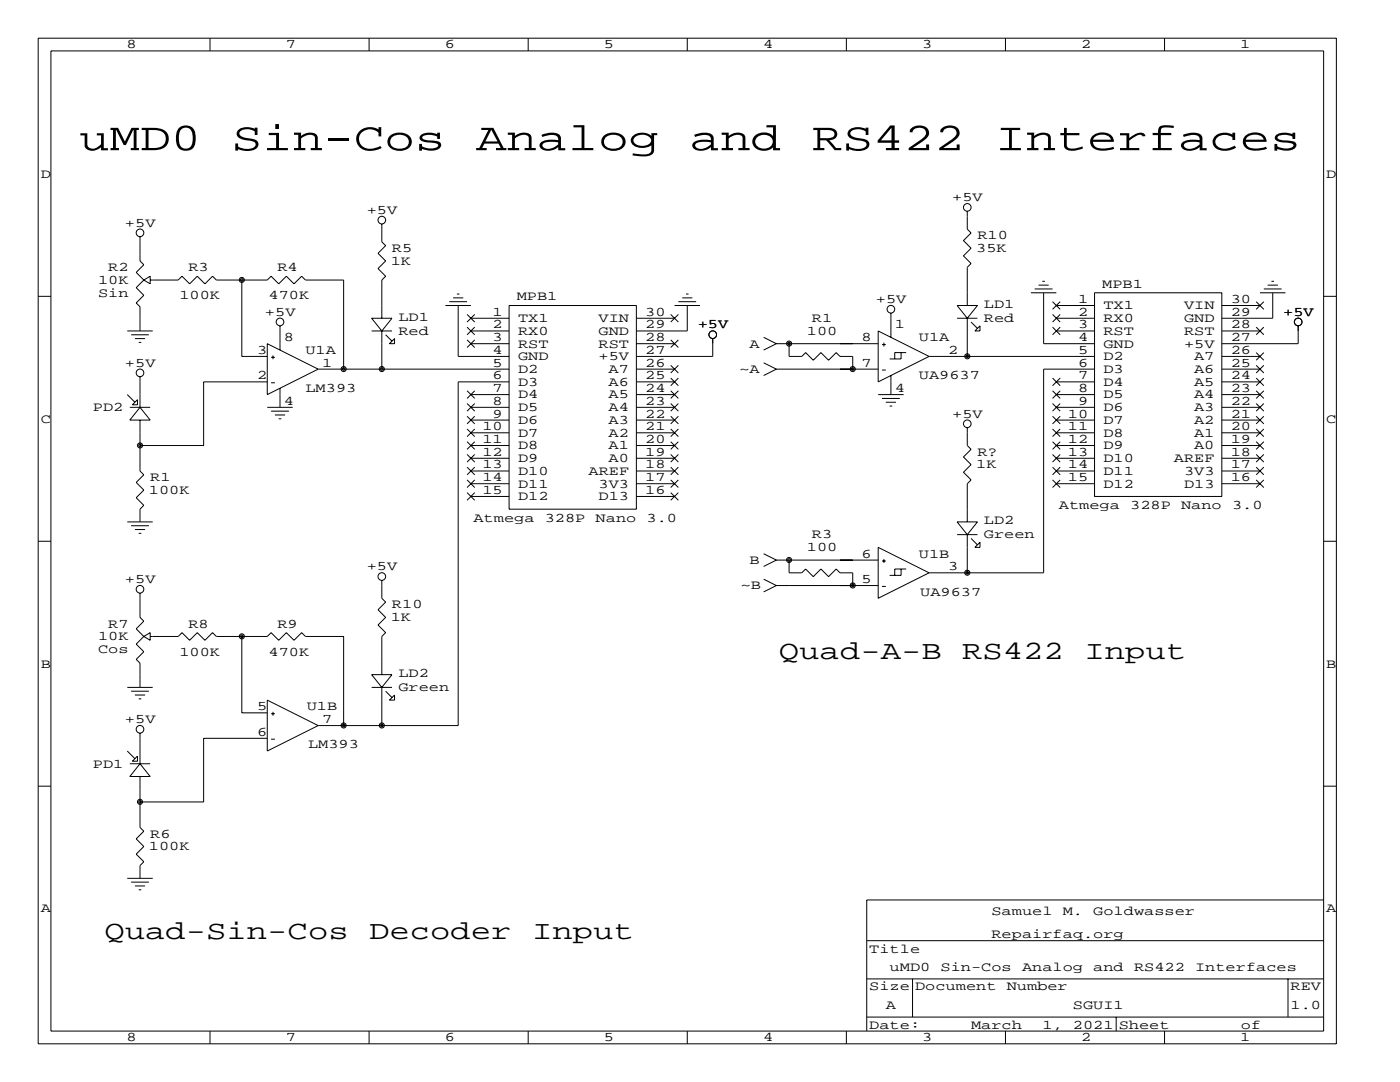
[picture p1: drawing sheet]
<svg xmlns="http://www.w3.org/2000/svg" width="279mm" height="216mm" viewBox="0 0 279 216" stroke-linecap="round" stroke-linejoin="round" font-family="sans-serif">
<g fill="none" stroke="#000" stroke-width=".2">
<path d="M7.6 7.6h259.1v200.7h-259.1zM10.2 10.2h254v195.5h-254zM41.9 7.6v2.6M73.7 7.6v2.6M105.4 7.6v2.6M137.2 7.6v2.6M168.9 7.6v2.6M200.7 7.6v2.6M232.4 7.6v2.6M7.6 59.1h2.6M27.9 47.2v4.9l.8 .7-1.5 1.6 1.5 1.5M28.7 55.9l-1.5 1.5 1.5 1.5-1.5 1.6 .7 .7v4.8"/>
<path d="M28.7 55.9l1.3-.8v1.5zM30 55.9h5.6l.7-.8 1.5 1.5 1.6-1.5 1.5 1.5 1.5-1.5 .8 .8h10.1l.8-.8 1.5 1.5 1.5-1.5 1.6 1.5 1.5-1.5 .8 .8h7.6v17.8M48.3 55.9v15.2h5M76.2 44.7v3.6l.8 .7-1.6 1.5 1.6 1.6-1.6 1.5 1.6 1.5-.8 .8v7.6M90.4 59.4h2.1M91.2 58.7h.5M136.1 59.4h2.1M136.9 58.7h.5M193 42.2v3.5l.8 .8-1.5 1.5 1.5 1.5-1.5 1.6 1.5 1.5-.8 .7v7.7M205.7 58.4h5.1M206.5 57.7h3.6M207.3 56.9h2"/>
<path d="M208 56.1h.5M208.3 58.4v10.2h10.1M218.4 58.4h25.4v40.7h-25.4zM251.5 58.4h5M252.2 57.7h3.6M253 56.9h2M253.7 56.1h.6M254 58.4v5.1h-10.2M264.2 59.1h2.5M25.4 66h5.1M25.4 78.7l1.5 1.6M26.2 66.8h3.5"/>
<path d="M26.9 67.6h2.1M27.4 79.8v1h-1zM27.7 68.3h.5M27.9 75.2v6.1M53.3 68.6l10.2 5.1-10.2 5zM53.3 76.2h-12.7v12.7h-12.7M54.1 71.3h.8M54.1 76.4h.8M54.5 70.9v.8M55.9 65v4.8M55.9 77.5v3.8M63.5 73.7h38.1"/>
<path d="M74.2 66h4M74.2 63.5h4l-2 2.5zM76.2 66v7.7M77 66.8l1.2 1.3M78.7 67.6v1h-1zM88.9 61h5.1M89.7 60.2h3.5M91.4 61v10.1h10.2M93.2 65.3l1.5 1.5M93.2 62.7l1.5 1.6M93.2 67.8l1.5 1.5M93.2 78l1.5 1.5"/>
<path d="M94 66h7.6M94 63.5h7.6M94 68.6h7.6M94 78.7h7.6M94.7 62.7l-1.5 1.6M94.7 65.3l-1.5 1.5M94.7 67.8l-1.5 1.5M94.7 78l-1.5 1.5M101.6 61h25.4v40.6h-25.4zM101.6 76.2h-10.2v68.6h-27.9M127 63.5h7.6M127 68.6h7.6"/>
<path d="M127 73.7h7.6M127 78.7h7.6M127 76.2h7.6M133.9 78l1.5 1.5M133.9 75.4l1.5 1.6M133.9 72.9l1.5 1.5M133.9 67.8l1.5 1.5M133.9 62.7l1.5 1.6M134.6 61h5.1M135.4 60.2h3.5M135.4 78l-1.5 1.5M135.4 75.4l-1.5 1.6"/>
<path d="M135.4 72.9l-1.5 1.5M135.4 67.8l-1.5 1.5M135.4 62.7l-1.5 1.6M137.2 61v5h-10.2M142.2 67.6v3.5h-15.2M152.4 72.4l2.5 1.3M152.4 67.3l2.5 1.3M154.9 68.6h20.4M154.9 73.7l-2.5 1.2M154.9 73.7h20.4M154.9 68.6l-2.5 1.2M157.5 68.6h.1"/>
<path d="M157.5 68.6v2.5h2.5l.8-.7 1.5 1.5 1.5-1.5 1.6 1.5 1.5-1.5 .7 .7h2.6v2.6M170.2 73.7h.1M175.3 66l10.1 5.1-10.1 5.1zM175.3 78.7h5M176 68.8h.8M176 73.8h.8M176 79.5h3.6M176.4 68.4v.7M177.8 62.5v4.8M177.8 74.9v3.8M179.8 70.4v1.2h-2.3M180.8 70.4h-2.2v1.2"/>
<path d="M185.4 71.1h33M191 61h4.1l-2.1 2.5zM191 63.5h4.1M193 71.1h.1M193 63.5v7.6M193.8 64.3l1.3 1.2M194.6 66l1-1v1zM210.1 60.2l1.5 1.5M210.1 62.7l1.5 1.6M210.1 65.3l1.5 1.5M210.1 75.4l1.5 1.6M210.1 78l1.5 1.5"/>
<path d="M210.8 66h7.6M210.8 61h7.6M210.8 63.5h7.6M210.8 78.7h7.6M210.8 76.2h7.6M211.6 78l-1.5 1.5M211.6 60.2l-1.5 1.5M211.6 62.7l-1.5 1.6M211.6 65.3l-1.5 1.5M211.6 75.4l-1.5 1.6M218.4 73.7h-10.1v40.6h-22.9M243.8 66h7.7"/>
<path d="M243.8 61h7.7M243.8 73.7h7.7M243.8 78.7h7.7M243.8 71.1h7.7M243.8 76.2h7.7M250.7 78l1.5 1.5M250.7 75.4l1.5 1.6M250.7 72.9l1.5 1.5M250.7 70.4l1.5 1.5M250.7 60.2l1.5 1.5M250.7 65.3l1.5 1.5M252.2 78l-1.5 1.5"/>
<path d="M252.2 75.4l-1.5 1.6M252.2 72.9l-1.5 1.5M252.2 70.4l-1.5 1.5M252.2 60.2l-1.5 1.5M252.2 65.3l-1.5 1.5M259.1 65v3.6h-15.3M25.9 81.3h4.1M27.9 83.8v10.2l.8 .7-1.5 1.6 1.5 1.5-1.5 1.5 1.5 1.5-.8 .8v2.5M27.9 81.3l2.1 2.5h-4.1zM53.3 81.3h5.1M54.1 82h3.6M54.9 82.8h2"/>
<path d="M55.6 83.6h.5M93.2 80.5l1.5 1.5M93.2 83.1l1.5 1.5M93.2 85.6l1.5 1.5M93.2 88.1l1.5 1.6M93.2 90.7l1.5 1.5M93.2 93.2l1.5 1.5M93.2 95.8l1.5 1.5M93.2 98.3l1.5 1.5M94 99.1h7.6M94 81.3h7.6M94 83.8h7.6"/>
<path d="M94 86.4h7.6M94 88.9h7.6M94 91.4h7.6M94 94h7.6M94 96.5h7.6M94.7 80.5l-1.5 1.5M94.7 83.1l-1.5 1.5M94.7 85.6l-1.5 1.5M94.7 88.1l-1.5 1.6M94.7 90.7l-1.5 1.5M94.7 93.2l-1.5 1.5M94.7 95.8l-1.5 1.5"/>
<path d="M94.7 98.3l-1.5 1.5M127 99.1h7.6M127 81.3h7.6M127 83.8h7.6M127 86.4h7.6M127 88.9h7.6M127 91.4h7.6M127 94h7.6M127 96.5h7.6M133.9 98.3l1.5 1.5M133.9 95.8l1.5 1.5M133.9 93.2l1.5 1.5"/>
<path d="M133.9 90.7l1.5 1.5M133.9 88.1l1.5 1.6M133.9 85.6l1.5 1.5M133.9 83.1l1.5 1.5M133.9 80.5l1.5 1.5M135.4 98.3l-1.5 1.5M135.4 95.8l-1.5 1.5M135.4 93.2l-1.5 1.5M135.4 90.7l-1.5 1.5M135.4 88.1l-1.5 1.6M135.4 85.6l-1.5 1.5M135.4 83.1l-1.5 1.5"/>
<path d="M135.4 80.5l-1.5 1.5M176.8 80.3h2M177.5 81h.6M193 85.3v3.6l.8 .8-1.5 1.5 1.5 1.5-1.5 1.5 1.5 1.6-.8 .7v7.6M210.1 80.5l1.5 1.5M210.1 83.1l1.5 1.5M210.1 85.6l1.5 1.5M210.1 88.1l1.5 1.6M210.1 90.7l1.5 1.5M210.1 93.2l1.5 1.5M210.1 95.8l1.5 1.5M210.8 81.3h7.6"/>
<path d="M210.8 83.8h7.6M210.8 86.4h7.6M210.8 88.9h7.6M210.8 91.4h7.6M210.8 94h7.6M210.8 96.5h7.6M211.6 80.5l-1.5 1.5M211.6 83.1l-1.5 1.5M211.6 85.6l-1.5 1.5M211.6 88.1l-1.5 1.6M211.6 90.7l-1.5 1.5M211.6 93.2l-1.5 1.5"/>
<path d="M211.6 95.8l-1.5 1.5M243.8 81.3h7.7M243.8 83.8h7.7M243.8 86.4h7.7M243.8 88.9h7.7M243.8 91.4h7.7M243.8 94h7.7M243.8 96.5h7.7M250.7 95.8l1.5 1.5M250.7 93.2l1.5 1.5M250.7 90.7l1.5 1.5M250.7 88.1l1.5 1.6"/>
<path d="M250.7 85.6l1.5 1.5M250.7 83.1l1.5 1.5M250.7 80.5l1.5 1.5M252.2 95.8l-1.5 1.5M252.2 93.2l-1.5 1.5M252.2 90.7l-1.5 1.5M252.2 88.1l-1.5 1.6M252.2 85.6l-1.5 1.5M252.2 83.1l-1.5 1.5M252.2 80.5l-1.5 1.5M7.6 108h2.6M25.4 104.1h5.1"/>
<path d="M26.2 104.9h3.5M26.9 105.7h2.1M27.7 106.4h.5M27.9 118.4v4.8l.8 .8-1.5 1.5 1.5 1.5M76.2 115.8v3.6l.8 .7-1.6 1.6 1.6 1.5-1.6 1.5 1.6 1.5-.8 .8v7.6M152.4 115.6l2.5 1.2M152.4 110.5l2.5 1.3M154.9 116.8l-2.5 1.3M154.9 116.8h20.4M154.9 111.8l-2.5 1.2M154.9 111.8h20.4M157.5 111.8v2.5h2.5l.8-.8 1.5 1.6 1.5-1.6 1.6 1.6 1.5-1.6 .7 .8h2.6v2.5"/>
<path d="M175.3 109.2l10.1 5.1-10.1 5.1zM176 111.9h.8M176 117h.8M176.4 111.6v.7M179.8 113.5v1.3h-2.3M180.8 113.5h-2.2v1.3M191 104.1h4.1l-2.1 2.6zM191 106.7h4.1M193 114.3h.1M193 106.7v7.6M193.8 107.4l1.3 1.3M195.6 108.2v1h-1z"/>
<path d="M264.2 108h2.5M25.4 137.2h5.1M26.2 137.9h3.5M26.9 138.7h2.1M27.7 139.4h.5M28.7 127l-1.5 1.5 1.5 1.5-1.5 1.6 .7 .7v4.9M28.7 127l1.3-.8v1.6zM30 127h5.6l.7-.8 1.5 1.6 1.6-1.6 1.5 1.6 1.5-1.6 .8 .8h10.1l.8-.8 1.5 1.6 1.5-1.6 1.6 1.6 1.5-1.6 .8 .8h7.6v17.8M48.3 127v15.2h5M53.3 139.7l10.2 5.1-10.2 5.1zM74.2 134.6h4l-2 2.6zM74.2 137.2h4"/>
<path d="M76.2 137.2v7.6M77 137.9l1.2 1.3M78.7 138.7v1h-1zM7.6 156.9h2.6M25.4 149.9l1.5 1.5M25.9 152.4h4.1M27.4 150.9v1h-1zM27.9 146.3v6.1M27.9 154.9v10.2l.8 .8-1.5 1.5 1.5 1.5-1.5 1.5 1.5 1.6-.8 .7v2.6M27.9 152.4l2.1 2.5h-4.1zM53.3 147.3h-12.7v12.7h-12.7M54.1 142.4h.8"/>
<path d="M54.1 147.5h.8M54.5 142v.8M264.2 156.9h2.5M25.4 175.3h5.1M26.2 176h3.5M26.9 176.8h2.1M27.7 177.5h.5M264.2 179.6h-91.2v26.1M173 195.3h91.2M173 187.7h91.2M182.1 195.3v7.6M257 195.3v7.6"/>
<path d="M41.9 205.7v2.6M73.7 205.7v2.6M105.4 205.7v2.6M137.2 205.7v2.6M168.9 205.7v2.6M173 202.9h91.2M200.7 205.7v2.6M222.8 202.9v2.8M232.4 205.7v2.6"/>
<circle cx="27.9" cy="46.5" r=".76"/>
<circle cx="48.3" cy="55.9" r=".51"/>
<circle cx="48.3" cy="55.9" r=".25"/>
<circle cx="76.2" cy="43.9" r=".76"/>
<circle cx="193" cy="41.4" r=".76"/>
<circle cx="27.9" cy="74.4" r=".76"/>
<circle cx="55.9" cy="64.2" r=".76"/>
<circle cx="68.6" cy="73.6" r=".51"/>
<circle cx="68.6" cy="73.6" r=".25"/>
<circle cx="76.2" cy="73.6" r=".51"/>
<circle cx="76.2" cy="73.6" r=".25"/>
<circle cx="142.2" cy="66.8" r=".76"/>
<circle cx="157.5" cy="68.6" r=".51"/>
<circle cx="157.5" cy="68.6" r=".25"/>
<circle cx="170.2" cy="73.6" r=".51"/>
<circle cx="170.2" cy="73.6" r=".25"/>
<circle cx="177.8" cy="61.7" r=".76"/>
<circle cx="193" cy="71.1" r=".51"/>
<circle cx="193" cy="71.1" r=".25"/>
<circle cx="259.1" cy="64.2" r=".76"/>
<circle cx="27.9" cy="88.9" r=".51"/>
<circle cx="27.9" cy="88.9" r=".25"/>
<circle cx="193" cy="84.6" r=".76"/>
<circle cx="27.9" cy="117.6" r=".76"/>
<circle cx="76.2" cy="115" r=".76"/>
<circle cx="157.5" cy="111.7" r=".51"/>
<circle cx="157.5" cy="111.7" r=".25"/>
<circle cx="170.2" cy="116.8" r=".51"/>
<circle cx="170.2" cy="116.8" r=".25"/>
<circle cx="193" cy="114.3" r=".51"/>
<circle cx="193" cy="114.3" r=".25"/>
<circle cx="48.3" cy="127" r=".51"/>
<circle cx="48.3" cy="127" r=".25"/>
<circle cx="27.9" cy="160" r=".51"/>
<circle cx="27.9" cy="145.5" r=".76"/>
<circle cx="27.9" cy="160" r=".25"/>
<circle cx="68.6" cy="144.8" r=".51"/>
<circle cx="68.6" cy="144.8" r=".25"/>
<circle cx="76.2" cy="144.8" r=".51"/>
<circle cx="76.2" cy="144.8" r=".25"/>
</g>
<g font-size="7.9">
<text x="15.7" y="30">uMD0</text>
<text x="46.2" y="30">Sin-Cos</text>
<text x="95" y="30">Analog</text>
<text x="137.7" y="30">and</text>
<text x="162.1" y="30">RS422</text>
<text x="198.6" y="30">Interfaces</text>
</g>
<g font-size="5.3">
<text x="155.4" y="131.6">Quad-A-B</text>
<text x="192" y="131.6">RS422</text>
<text x="216.4" y="131.6">Input</text>
<text x="20.8" y="187.5">Quad-Sin-Cos</text>
<text x="73.7" y="187.5">Decoder</text>
<text x="106.2" y="187.5">Input</text>
</g>
<g font-size="2.6">
<text x="25.3" y="9.7">8</text>
<text x="57" y="9.7">7</text>
<text x="88.8" y="9.7">6</text>
<text x="120.5" y="9.7">5</text>
<text x="152.3" y="9.7">4</text>
<text x="184" y="9.7">3</text>
<text x="215.8" y="9.7">2</text>
<text x="247.5" y="9.7">1</text>
<text x="8.1" y="35.5">D</text>
<text x="264.7" y="35.5">D</text>
<text x="190" y="40.1">+5V</text>
<text x="24.9" y="45.2">+5V</text>
<text x="73.2" y="42.7">+5V</text>
<text x="195.1" y="47.8">R10</text>
<text x="78" y="52.8">1K</text>
<text x="78.2" y="50.3">R5</text>
<text x="194.8" y="50.3">35K</text>
<text x="19.6" y="56.6">10K</text>
<text x="19.6" y="59.2">Sin</text>
<text x="21.6" y="54.1">R2</text>
<text x="35.8" y="59.7">100K</text>
<text x="37.6" y="54.1">R3</text>
<text x="53.6" y="59.7">470K</text>
<text x="55.4" y="54.1">R4</text>
<text x="103.1" y="59.9">MPB1</text>
<text x="220" y="57.4">MPB1</text>
<text x="52.9" y="63">+5V</text>
<text x="79.5" y="64">LD1</text>
<text x="98.3" y="63">1</text>
<text x="98.3" y="65.5">2</text>
<text x="103.4" y="64.3">TX1</text>
<text x="119.5" y="64.3">VIN</text>
<text x="128.8" y="65.5">29</text>
<text x="128.8" y="63">30</text>
<text x="139.2" y="65.5">+5V</text>
<text x="162.1" y="64.3">R1</text>
<text x="174.8" y="60.5">+5V</text>
<text x="178.6" y="65.5">1</text>
<text x="196.3" y="61.5">LD1</text>
<text x="196.3" y="64.3">Red</text>
<text x="215.1" y="60.5">1</text>
<text x="215.1" y="63">2</text>
<text x="215.1" y="65.5">3</text>
<text x="220.2" y="61.7">TX1</text>
<text x="220.2" y="64.3">RX0</text>
<text x="236.3" y="64.3">GND</text>
<text x="236.3" y="61.7">VIN</text>
<text x="245.6" y="65.5">28</text>
<text x="245.6" y="63">29</text>
<text x="245.6" y="60.5">30</text>
<text x="256.1" y="63">+5V</text>
<text x="51.3" y="70.6">3</text>
<text x="56.6" y="68.1">8</text>
<text x="61" y="70.6">U1A</text>
<text x="79.5" y="66.8">Red</text>
<text x="98.3" y="68.1">3</text>
<text x="98.3" y="70.6">4</text>
<text x="103.4" y="66.8">RX0</text>
<text x="103.4" y="69.3">RST</text>
<text x="103.4" y="71.9">GND</text>
<text x="119.5" y="71.9">+5V</text>
<text x="119.5" y="69.3">RST</text>
<text x="119.5" y="66.8">GND</text>
<text x="128.8" y="70.6">27</text>
<text x="128.8" y="68.1">28</text>
<text x="149.6" y="69.3">A</text>
<text x="161" y="66.8">100</text>
<text x="172" y="68.1">8</text>
<text x="183.4" y="68.1">U1A</text>
<text x="189.2" y="70.6">2</text>
<text x="215.1" y="68.1">4</text>
<text x="215.1" y="70.6">5</text>
<text x="220.2" y="66.8">RST</text>
<text x="220.2" y="69.3">GND</text>
<text x="220.2" y="71.9">D2</text>
<text x="236.3" y="69.3">+5V</text>
<text x="236.3" y="66.8">RST</text>
<text x="238.3" y="71.9">A7</text>
<text x="245.6" y="70.6">26</text>
<text x="245.6" y="68.1">27</text>
<text x="24.9" y="73.2">+5V</text>
<text x="51.3" y="75.7">2</text>
<text x="64.3" y="73.2">1</text>
<text x="98.3" y="73.2">5</text>
<text x="98.3" y="75.7">6</text>
<text x="103.4" y="74.4">D2</text>
<text x="103.4" y="77">D3</text>
<text x="121.5" y="77">A6</text>
<text x="121.5" y="74.4">A7</text>
<text x="128.8" y="75.7">25</text>
<text x="128.8" y="73.2">26</text>
<text x="147.6" y="74.4">~A</text>
<text x="172" y="73.2">7</text>
<text x="183.4" y="75.7">UA9637</text>
<text x="215.1" y="73.2">6</text>
<text x="215.1" y="75.7">7</text>
<text x="220.2" y="74.4">D3</text>
<text x="220.2" y="77">D4</text>
<text x="238.3" y="77">A5</text>
<text x="238.3" y="74.4">A6</text>
<text x="245.6" y="75.7">24</text>
<text x="245.6" y="73.2">25</text>
<text x="18.5" y="82">PD2</text>
<text x="56.6" y="80.8">4</text>
<text x="61" y="78.2">LM393</text>
<text x="98.3" y="78.2">7</text>
<text x="98.3" y="80.8">8</text>
<text x="98.3" y="83.3">9</text>
<text x="103.4" y="79.5">D4</text>
<text x="103.4" y="82">D5</text>
<text x="121.5" y="82">A4</text>
<text x="121.5" y="79.5">A5</text>
<text x="128.8" y="83.3">22</text>
<text x="128.8" y="80.8">23</text>
<text x="128.8" y="78.2">24</text>
<text x="178.6" y="78.2">4</text>
<text x="190" y="83.3">+5V</text>
<text x="213.1" y="83.3">10</text>
<text x="215.1" y="78.2">8</text>
<text x="215.1" y="80.8">9</text>
<text x="220.2" y="79.5">D5</text>
<text x="220.2" y="82">D6</text>
<text x="238.3" y="82">A3</text>
<text x="238.3" y="79.5">A4</text>
<text x="245.6" y="83.3">21</text>
<text x="245.6" y="80.8">22</text>
<text x="245.6" y="78.2">23</text>
<text x="8.1" y="84.3">C</text>
<text x="96.3" y="85.9">10</text>
<text x="96.3" y="88.4">11</text>
<text x="103.4" y="84.6">D6</text>
<text x="103.4" y="87.1">D7</text>
<text x="103.4" y="89.7">D8</text>
<text x="121.5" y="89.7">A1</text>
<text x="121.5" y="87.1">A2</text>
<text x="121.5" y="84.6">A3</text>
<text x="128.8" y="88.4">20</text>
<text x="128.8" y="85.9">21</text>
<text x="213.1" y="85.9">11</text>
<text x="213.1" y="88.4">12</text>
<text x="220.2" y="84.6">D7</text>
<text x="220.2" y="87.1">D8</text>
<text x="220.2" y="89.7">D9</text>
<text x="238.3" y="89.7">A0</text>
<text x="238.3" y="87.1">A1</text>
<text x="238.3" y="84.6">A2</text>
<text x="245.6" y="88.4">19</text>
<text x="245.6" y="85.9">20</text>
<text x="264.7" y="84.3">C</text>
<text x="96.3" y="90.9">12</text>
<text x="96.3" y="93.5">13</text>
<text x="103.4" y="92.2">D9</text>
<text x="103.4" y="94.7">D10</text>
<text x="117.4" y="94.7">AREF</text>
<text x="121.5" y="92.2">A0</text>
<text x="128.8" y="93.5">18</text>
<text x="128.8" y="90.9">19</text>
<text x="194.8" y="93.5">1K</text>
<text x="195.1" y="90.9">R?</text>
<text x="213.1" y="90.9">13</text>
<text x="213.1" y="93.5">14</text>
<text x="220.2" y="92.2">D10</text>
<text x="220.2" y="94.7">D11</text>
<text x="234.3" y="92.2">AREF</text>
<text x="236.3" y="94.7">3V3</text>
<text x="245.6" y="93.5">17</text>
<text x="245.6" y="90.9">18</text>
<text x="29.7" y="98.6">100K</text>
<text x="30" y="96">R1</text>
<text x="96.3" y="96">14</text>
<text x="96.3" y="98.6">15</text>
<text x="103.4" y="97.3">D11</text>
<text x="103.4" y="99.8">D12</text>
<text x="119.5" y="99.8">D13</text>
<text x="119.5" y="97.3">3V3</text>
<text x="128.8" y="98.6">16</text>
<text x="128.8" y="96">17</text>
<text x="211.3" y="101.6">Atmega</text>
<text x="213.1" y="96">15</text>
<text x="220.2" y="97.3">D12</text>
<text x="225.6" y="101.6">328P</text>
<text x="235.7" y="101.6">Nano</text>
<text x="236.3" y="97.3">D13</text>
<text x="245.6" y="96">16</text>
<text x="245.9" y="101.6">3.0</text>
<text x="94.5" y="104.1">Atmega</text>
<text x="108.7" y="104.1">328P</text>
<text x="118.9" y="104.1">Nano</text>
<text x="129" y="104.1">3.0</text>
<text x="162.1" y="107.4">R3</text>
<text x="196.3" y="104.6">LD2</text>
<text x="196.3" y="107.4">Green</text>
<text x="73.2" y="113.8">+5V</text>
<text x="149.6" y="112.5">B</text>
<text x="161" y="110">100</text>
<text x="172" y="111.3">6</text>
<text x="183.4" y="111.3">U1B</text>
<text x="189.2" y="113.8">3</text>
<text x="24.9" y="116.3">+5V</text>
<text x="147.8" y="117.6">~B</text>
<text x="172" y="116.3">5</text>
<text x="183.6" y="118.9">UA9637</text>
<text x="21.6" y="125.2">R7</text>
<text x="37.6" y="125.2">R8</text>
<text x="55.4" y="125.2">R9</text>
<text x="78" y="124">1K</text>
<text x="78.2" y="121.4">R10</text>
<text x="19.6" y="127.8">10K</text>
<text x="19.6" y="130.3">Cos</text>
<text x="35.8" y="130.8">100K</text>
<text x="53.6" y="130.8">470K</text>
<text x="8.1" y="133.2">B</text>
<text x="79.5" y="135.1">LD2</text>
<text x="79.5" y="137.9">Green</text>
<text x="264.7" y="133.2">B</text>
<text x="51.3" y="141.7">5</text>
<text x="61.2" y="141.7">U1B</text>
<text x="24.9" y="144.3">+5V</text>
<text x="51.3" y="146.8">6</text>
<text x="61.5" y="149.4">LM393</text>
<text x="64.3" y="144.3">7</text>
<text x="18.5" y="153.2">PD1</text>
<text x="30" y="167.1">R6</text>
<text x="29.7" y="169.7">100K</text>
<text x="8.1" y="182.1">A</text>
<text x="197.9" y="182.6">Samuel</text>
<text x="212.1" y="182.6">M.</text>
<text x="218.2" y="182.6">Goldwasser</text>
<text x="264.7" y="182.1">A</text>
<text x="173.5" y="190.2">Title</text>
<text x="197.9" y="187.2">Repairfaq.org</text>
<text x="173.5" y="197.6">Size Document</text>
<text x="177.5" y="193.8">uMD0</text>
<text x="187.7" y="193.8">Sin-Cos</text>
<text x="200.9" y="197.6">Number</text>
<text x="204" y="193.8">Analog</text>
<text x="218.2" y="193.8">and</text>
<text x="226.3" y="193.8">RS422</text>
<text x="238.5" y="193.8">Interfaces</text>
<text x="257.6" y="197.6">REV</text>
<text x="176.8" y="201.4">A</text>
<text x="214.1" y="201.4">SGUI1</text>
<text x="257.6" y="201.4">1.0</text>
<text x="25.3" y="207.8">8</text>
<text x="57" y="207.8">7</text>
<text x="88.8" y="207.8">6</text>
<text x="120.5" y="207.8">5</text>
<text x="152.3" y="207.8">4</text>
<text x="173.5" y="205.2">Date:</text>
<text x="184" y="207.8">3</text>
<text x="193.8" y="205.2">March</text>
<text x="208" y="205.2">1,</text>
<text x="214.1" y="205.2">2021 Sheet</text>
<text x="215.8" y="207.8">2</text>
<text x="247.5" y="207.8">1</text>
<text x="247.7" y="205.2">of</text>
</g>
</svg>
